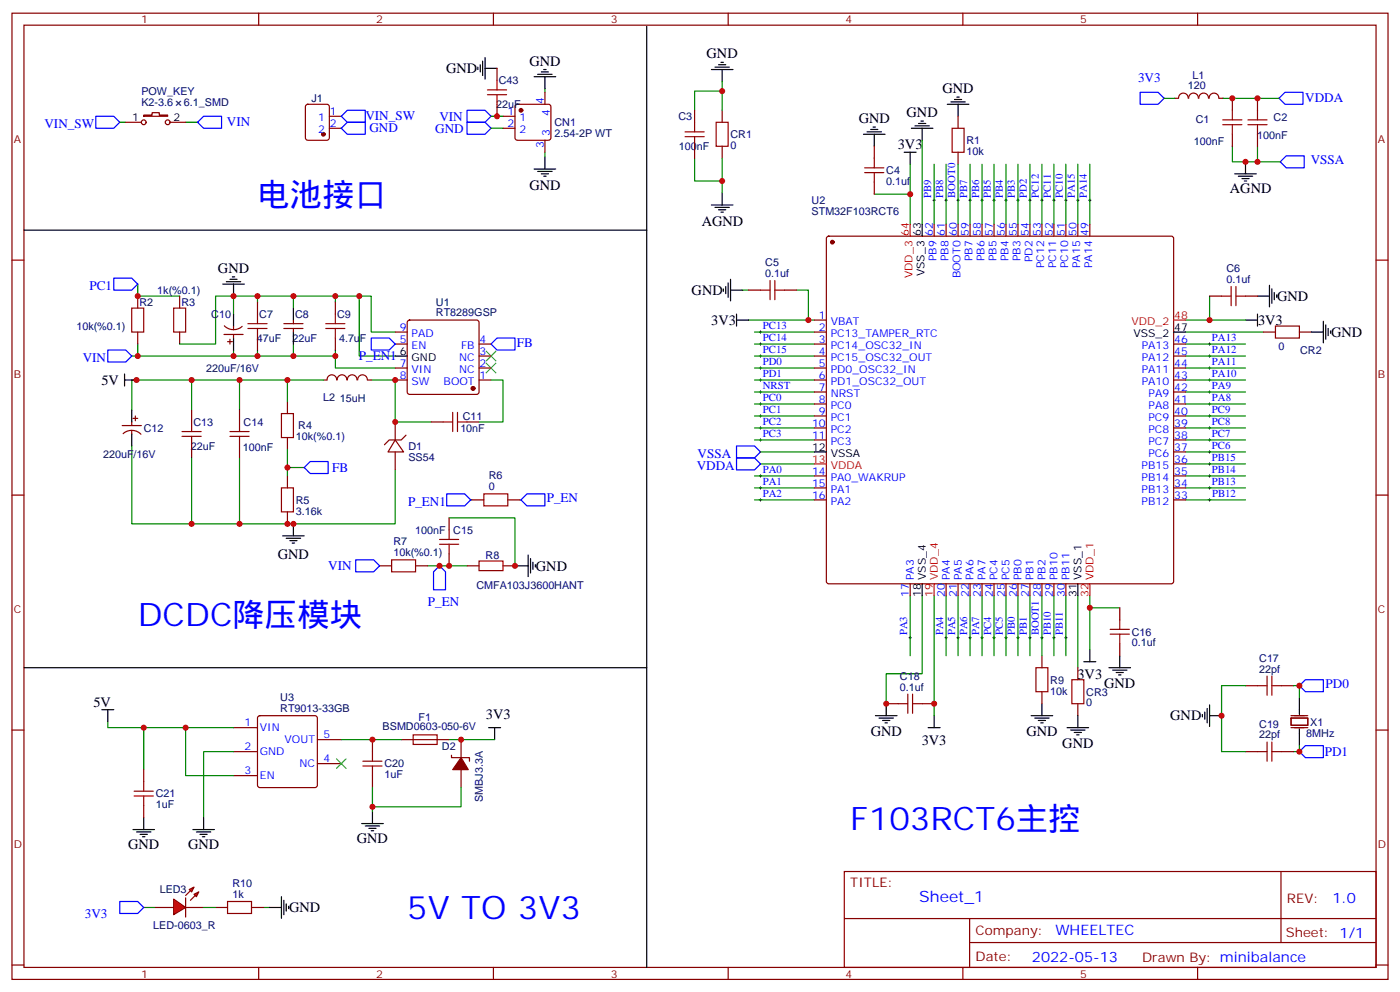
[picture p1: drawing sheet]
<svg xmlns="http://www.w3.org/2000/svg" width="412mm" height="292mm" viewBox="0 0 412 292" stroke-linecap="round" stroke-linejoin="round" font-family="sans-serif">
<g fill="none" stroke="#870000" stroke-width=".35">
<path d="M3.5 3.9h405.4v284.3h-405.4zM7.1 7.4h398.2v277.3h-398.2zM76.2 3.9v3.5M145.3 3.9v3.5M214.5 3.9v3.5M283.6 3.9v3.5M352.8 3.9v3.5M37 36h4.6M42.3 33.9h2.5v-.7h2.1v.7h2.5v.3h-7.1zM50.1 36h4.6M90.2 30.9l.5-.2h5.6l.7 .4v9.5l-.4 .6-5.9 .1-.7-.5v-9.4zM97 37.7h3.5"/>
<path d="M97 34.2h3.5M204.6 32.5v3.5M212.7 32.5v3.5M282.2 34.2v3.5M346.1 28.9h1M347.2 28.9a1.41 1.41 0 0 1 1.4-1.5 1.41 1.41 0 0 1 1.4 1.5M350.2 28.9a1.41 1.41 0 0 1 1.4-1.5 1.41 1.41 0 0 1 1.4 1.5M353.2 28.9a1.41 1.41 0 0 1 1.4-1.5 1.41 1.41 0 0 1 1.4 1.5M356.2 28.9a1.41 1.41 0 0 1 1.4-1.5 1.41 1.41 0 0 1 1.4 1.5M359.1 28.9h1.1M363 28.9v3.6M363 39.5v3.5"/>
<path d="M370.4 28.9v3.6M370.4 39.5v3.5M204.6 43v3.6M212.7 43v3.6M257.5 43v3.6M257.5 53.6v3.6M282.2 44.8v3.5M3.5 76.6h3.6M243.7 69.7l.4-.2h100.9l.5 .2 .2 .5v100.9l-.2 .5-.5 .2h-100.9l-.5-.2-.2-.5v-100.9zM275.2 66v3.5M278.7 66v3.5M282.2 66v3.5"/>
<path d="M285.8 66v3.5M289.3 66v3.5M292.8 66v3.5M296.3 66v3.5M299.9 66v3.5M303.4 66v3.5M306.9 66v3.5M310.4 66v3.5M314 66v3.5M317.5 66v3.5M321 66v3.5M405.3 76.6h3.6"/>
<path d="M40.6 87.1v3.6M40.6 97.7v3.5M52.9 87.1v3.6M52.9 97.7v3.5M75.8 88.9v3.5M75.8 99.5v3.5M83.6 96.7h5.7M83.6 95.2h5.7M86.4 94.2v1M86.4 96.7v1M98.8 88.9v3.5M98.8 99.5v3.5"/>
<path d="M116.4 97.7h3.5M120.2 94.4l.4-.2h19.8l.5 .2 .2 .5v20.5l-.2 .5-.5 .2h-19.8l-.4-.3-.3-.4v-20.5zM220.5 85.4h3.5M231.1 85.4h3.5M239.9 97.7h3.5M239.9 94.2h3.5M356.3 87.1h3.5M366.9 87.1h3.5M372.2 97.7h3.5M382.8 97.7h3.5M84.7 118.2v3.5M95.2 111.8h1.1"/>
<path d="M96.3 111.8a1.41 1.41 0 0 1 1.5-1.5 1.41 1.41 0 0 1 1.4 1.5M99.3 111.8a1.41 1.41 0 0 1 1.4-1.5 1.41 1.41 0 0 1 1.5 1.5M102.3 111.8a1.41 1.41 0 0 1 1.4-1.5 1.41 1.41 0 0 1 1.4 1.5M105.4 111.8a1.41 1.41 0 0 1 1.4-1.5 1.41 1.41 0 0 1 1.4 1.5M108.3 111.8h1.1M116.4 101.2h3.5M116.4 108.3h3.5M116.4 111.8h3.5M141.1 101.2h3.5M141.1 104.8h3.5M141.1 108.3h3.5M141.1 111.8h3.5"/>
<path d="M239.9 101.2h3.5M239.9 104.8h3.5M239.9 108.3h3.5M239.9 111.8h3.5M239.9 115.4h3.5M239.9 118.9h3.5M345.7 101.2h3.5M345.7 104.8h3.5M345.7 108.3h3.5M345.7 111.8h3.5M345.7 115.4h3.5M345.7 118.9h3.5"/>
<path d="M56.4 120.6v3.6M56.4 131.2v3.6M70.6 120.6v3.6M70.6 131.2v3.6M84.7 128.8v3.5M116.4 129.5l2.5 3.5h-4.6zM116.4 124.2v5.3M116.4 133v5.3M119.6 128.1l-1.4 1.4h-3.5l-1.5 1.4M127 124.2h3.5M137.6 124.2h3.5M239.9 122.4h3.5"/>
<path d="M239.9 125.9h3.5M239.9 129.5h3.5M345.7 122.4h3.5M345.7 125.9h3.5M345.7 129.5h3.5M345.7 136.5h3.5M345.7 133h3.5M3.5 145.7h3.6M84.7 140.1v3.5M84.7 150.6v3.6M239.9 140.1h3.5M239.9 143.6h3.5"/>
<path d="M239.9 147.1h3.5M345.7 140.1h3.5M345.7 143.6h3.5M345.7 147.1h3.5M405.3 145.7h3.6M268.1 171.8v3.5M278.7 171.8v3.5M282.2 171.8v3.5M285.8 171.8v3.5M289.3 171.8v3.5M292.8 171.8v3.5M296.3 171.8v3.5"/>
<path d="M299.9 171.8v3.5M303.4 171.8v3.5M306.9 171.8v3.5M310.4 171.8v3.5M314 171.8v3.5M329.8 178.9v3.5M306.9 193v3.5M317.5 196.5v3.5M329.8 189.4v3.6M3.5 214.8h3.6M68.8 214.1h7M76.1 210.8l.5-.2h16.2l.5 .2 .2 .5v19.8l-.2 .5-.5 .2h-16.2l-.5-.3-.3-.4v-19.8z"/>
<path d="M93.5 217.7h7M109.7 217.7v3.5M118.2 217.7h14.1M135.8 217.7v5.3M261.1 207.1h3.5M271.6 207.1h3.6M306.9 203.6v3.5M317.5 207.1v3.5M366.9 201.8h3.5M377.5 201.8h3.5M380.3 211.3h4.9v2.1h-4.9zM380.3 214.1h4.9"/>
<path d="M380.3 210.6h4.9M405.3 214.8h3.6M42.3 226.5v3.5M42.3 237.1v3.5M68.8 221.2h7M68.8 228.2h7M93.5 224.7h7M109.7 228.2v3.6M133 222.2v.8h5.3v1M135.8 226.5v5.3M366.9 221.2h3.5M377.5 221.2h3.5"/>
<path d="M248.7 256.5h156.6v28.2h-156.6zM377.3 256.5v20.9M63.5 267.1h3.5M74.1 267.1h3.5M248.7 270.3h156.5M285.6 277.4h119.6M285.6 270.3v14.1M3.5 284h3.6M76.2 284.7v3.5M145.3 284.7v3.5M214.5 284.7v3.5M283.6 284.7v3.5"/>
<path d="M352.8 284.7v3.5M405.3 284h3.6"/>
<circle cx="42.3" cy="36" r=".71"/>
<circle cx="49.4" cy="36" r=".71"/>
</g>
<g fill="none" stroke="#008700" stroke-width=".35">
<path d="M35.3 36h1.7M54.7 36h3.5M212.7 26.8h-8.1v5.7M212.7 24v8.5M342.9 28.9h3.2M360.2 28.9h16.6M204.6 46.6v6.7h8.1M212.7 46.6v10.2M257.5 57.2h10.6M268.1 48.3v17.7M271.6 41.3v24.7M275.2 48.3v17.7"/>
<path d="M278.7 48.3v17.7M282.2 48.3v17.7M285.8 48.3v17.7M289.3 48.3v17.7M292.8 48.3v17.7M296.3 48.3v17.7M299.9 48.3v17.7M303.4 48.3v17.7M306.9 48.3v17.7M310.4 48.3v17.7M314 48.3v17.7M317.5 48.3v17.7"/>
<path d="M321 48.3v17.7M363 43v4.6h7.4v-4.6M370.4 47.6h6.7M40.6 83.6v3.5h12.3M68.8 87.1v5.3M75.8 87.1v1.8M86.4 87.1v3.6M98.8 87.1v1.8M218.7 85.4h1.8M220.5 94.2h19.4M222.2 97.7h17.7M234.6 85.4h3.5v8.8"/>
<path d="M349.2 97.7h23M349.2 94.2h17.7M356.3 87.1v7.1M38.8 104.8h60v3.5h17.6M40.6 101.2v3.6M52.9 101.2h10.6v-14.1h42.3v17.7h10.6M56.4 111.8v8.8M68.8 103v1.8M70.6 111.8v8.8M75.8 103v1.8M84.7 111.8v6.4M86.4 101.2v3.6"/>
<path d="M95.2 111.8h-56.4v8.8M98.8 103v1.8M109.4 111.8h7v12.4h10.6M144.6 111.8h3.6v12.4h-7.1M222.2 118.9h17.7M222.2 115.4h17.7M222.2 111.8h17.7M222.2 108.3h17.7M222.2 104.8h17.7M222.2 101.2h17.7M349.2 118.9h17.7M349.2 115.4h17.7"/>
<path d="M349.2 111.8h17.7M349.2 108.3h17.7M349.2 104.8h17.7M349.2 101.2h17.7M38.8 131.2v23h17.6M56.4 134.8v19.4h60v-15.9M70.6 134.8v19.4M84.7 132.3v7.8M84.7 137.6h4.9M222.2 122.4h17.7M222.2 129.5h17.7M222.2 125.9h17.7"/>
<path d="M224 136.5h15.9M224 133h15.9M349.2 136.5h17.7M349.2 133h17.7M349.2 122.4h17.7M349.2 129.5h17.7M349.2 125.9h17.7M222.2 147.1h17.7M222.2 143.6h17.7M222.2 140.1h17.7M349.2 147.1h17.7M349.2 143.6h17.7"/>
<path d="M349.2 140.1h17.7M268.1 175.3v17.7M271.6 175.3v23h-10.5v8.8M275.2 175.3v35.3M278.7 175.3v17.7M282.2 175.3v17.7M285.8 175.3v17.7M289.3 175.3v17.7M292.8 175.3v17.7M296.3 175.3v17.7M299.9 175.3v17.7M303.4 175.3v17.7"/>
<path d="M306.9 175.3v17.7M310.4 175.3v17.7M314 175.3v17.7M317.5 175.3v21.2M321 178.9h8.8M321 175.3v15.9M31.7 212.4v1.7h37.1M42.3 214.1v12.4M54.7 214.1v14.1h14.1M100.5 217.7h17.7M132.3 217.7h13.4M366.9 201.8h-7.1v19.4h7.1"/>
<path d="M381 201.8h1.8v3.5M382.8 219.4v1.8h-1.8M68.8 221.2h-8.8v19.4M109.7 231.8v7M135.8 231.8v5.6h-26.1M42.3 267.1h3.6M77.6 267.1h1.8"/>
</g>
<g fill="none" stroke="#a10000" stroke-width=".35">
<path d="M201.8 38.8h5.6M204.6 36v2.8M211 36h3.5v7h-3.5zM280.5 37.7h3.5v7.1h-3.5zM360.2 36.7h5.6M360.2 35.3h5.6M363 32.5v2.8M363 36.7v2.8M367.6 36.7h5.6M367.6 35.3h5.6M370.4 32.5v2.8M370.4 36.7v2.8"/>
<path d="M201.8 40.2h5.6M204.6 40.2v2.8M254.7 50.8h5.6M254.7 49.4h5.6M257.5 46.6v2.8M257.5 50.8v2.8M38.8 90.7h3.5v7h-3.5zM51.2 90.7h3.5v7h-3.5zM73 96.7h5.7M73 95.2h5.7M75.8 92.4v2.8M75.8 96.7v2.8"/>
<path d="M96 96.7h5.6M96 95.2h5.6M98.8 92.4v2.8M98.8 96.7v2.8M224 85.4h2.8M226.8 82.5v5.7M228.2 85.4h2.9M228.2 82.5v5.7M359.8 87.1h2.9M362.7 84.3v5.7M364.1 87.1h2.8M364.1 84.3v5.7"/>
<path d="M375.7 96h7.1v3.5h-7.1zM53.6 128.4h5.7M53.6 127h5.7M56.4 124.2v2.8M56.4 128.4v2.8M67.7 128.4h5.7M67.7 127h5.7M70.6 124.2v2.8M70.6 128.4v2.8M82.9 121.7h3.5v7.1h-3.5zM130.5 124.2h2.8M133.3 121.4v5.6"/>
<path d="M134.8 121.4v5.6M134.8 124.2h2.8M82.9 143.6h3.5v7h-3.5zM305.2 196.5h3.5v7.1h-3.5zM327 186.6h5.7M327 185.2h5.7M329.8 182.4v2.8M329.8 186.6v2.8M373.2 199v5.6M374.6 199v5.6M121.7 216.3h7.1v2.8h-7.1zM264.6 207.1h2.8"/>
<path d="M267.4 204.3v5.6M268.8 207.1h2.8M268.8 204.3v5.6M315.7 200h3.6v7.1h-3.6zM370.4 201.8h2.8M373.2 218.4v5.6M374.6 201.8h2.9M374.6 218.4v5.6M39.5 234.2h5.7M39.5 232.8h5.7M42.3 230v2.8M42.3 234.2v2.9"/>
<path d="M106.9 225.4h5.6M106.9 224h5.6M109.7 221.2v2.8M109.7 225.4v2.8M370.4 221.2h2.8M374.6 221.2h2.9M67 265.3h7.1v3.5h-7.1z"/>
</g>
<g fill="none" stroke="#000" stroke-width=".35">
<path d="M210.6 19.8h4.2M211.7 19.1h2.1M212.4 18.3h.7M209.5 20.5h6.4M212.7 20.5v3.5M254.4 39.5h6.3M255.4 38.8h4.2M256.5 38.1h2.1M257.2 37.4h.7M257.5 39.5v3.5M268.5 37.7h6.3M269.5 37h4.3"/>
<path d="M270.6 36.3h2.1M271.3 35.6h.7M271.6 37.7v3.6M279 30.7h6.4M280.1 30h4.2M281.2 29.3h2.1M281.9 28.6h.7M282.2 30.7v3.5M212.7 56.8v3.5M266.3 44.8h3.6M268.1 44.8v3.5M363.7 51.2h6.4"/>
<path d="M364.8 51.9h4.2M365.8 52.6h2.1M366.5 53.3h.7M366.9 47.6v3.6M209.5 60.3h6.4M210.6 61h4.2M211.7 61.7h2.1M212.4 62.4h.7M271.6 66v3.5M65.6 83.6h6.4M66.7 82.9h4.2M67.7 82.2h2.1"/>
<path d="M68.4 81.5h.7M68.8 83.6v3.5M86.4 90.7v3.5M86.4 97.7v3.5M213.1 85v.7M213.8 84.3v2.1M214.5 83.3v4.2M215.2 85.4h3.5M215.2 82.2v6.3M217 94.2h3.5M217 92.4v3.6M345.7 97.7h3.5"/>
<path d="M366.9 94.2h3.5M370.4 87.1h3.5M370.4 92.4v3.6M373.9 84v6.3M374.6 85v4.3M375.4 86.1v2.1M376.1 86.8v.7M386.3 97.7h3.5M389.8 94.5v6.4M390.5 95.6v4.2M391.2 96.7v2.1M391.9 97.4v.7"/>
<path d="M36.7 111.8h3.5M36.7 110.1v3.5M116.4 104.8h3.5M239.9 133h3.5M83.3 157.7h6.3M84.3 158.4h4.2M85.4 159.1h2.1M86.1 159.8h.7M86.4 154.2v3.5M271.6 171.8v3.5M317.5 171.8v3.5M319.3 194.7h3.5"/>
<path d="M321 191.2v3.5M326.7 196.5h6.3M327.7 197.2h4.3M328.8 197.9h2.1M329.5 198.6h.7M329.8 193v3.5M30 208.8h3.5M31.7 208.8v3.6M143.9 214.1h3.6M145.7 214.1v3.6M257.9 210.6h6.3M258.9 211.3h4.3"/>
<path d="M260 212h2.1M260.7 212.7h.7M261.1 207.1v3.5M273.4 214.1h3.5M275.2 210.6v3.5M303.7 210.6h6.4M304.8 211.3h4.2M305.9 212h2.1M306.6 212.7h.7M306.9 207.1v3.5M314.3 214.1h6.4M315.4 214.8h4.2"/>
<path d="M316.4 215.5h2.2M317.1 216.3h.8M317.5 210.6v3.5M354.2 210.3v.7M354.9 209.5v2.2M355.6 208.5v4.2M356.3 210.6h3.5M356.3 207.4v6.4M382.8 205.3v5M382.8 214.5v4.9M109.7 238.8v3.6M39.2 244.1h6.3"/>
<path d="M40.2 244.8h4.2M41.3 245.5h2.1M42 246.2h.7M42.3 240.6v3.5M56.8 244.1h6.3M57.9 244.8h4.2M58.9 245.5h2.1M59.6 246.2h.7M60 240.6v3.5M106.5 242.4h6.4M107.6 243.1h4.2M108.7 243.8h2.1"/>
<path d="M109.4 244.5h.7M79.4 267.1h3.5M82.9 263.9v6.3M83.6 264.9v4.3M84.3 266v2.1M85 266.7v.7"/>
</g>
<g fill="none" stroke="#00f" stroke-width=".35">
<path d="M28.2 34.2h5.3l1.8 1.8-1.8 1.7h-5.3zM58.2 36l1.8-1.8h5.3v3.5h-5.3zM100.5 34.2l1.8-1.7h5.3v3.5h-5.3zM102.3 36h5.3v3.5h-5.3l-1.8-1.8zM335.8 27.2h5.3l1.8 1.7-1.8 1.8h-5.3zM376.8 28.9l1.7-1.7h5.3v3.5h-5.3zM377.1 47.6l1.8-1.7h5.3v3.5h-5.3zM33.5 81.8h5.3l1.8 1.8-1.8 1.8h-5.3zM31.7 103h5.3l1.8 1.8-1.8 1.7h-5.3zM144.6 101.2l1.8-1.7h5.3v3.5h-5.3zM89.6 137.6l1.8-1.8h5.3v3.5h-5.3zM217 131.2h5.2l1.8 1.8-1.8 1.8h-5.2z"/>
<path d="M217 134.8h5.2l1.8 1.7-1.8 1.8h-5.2zM382.8 201.8l1.7-1.8h5.3v3.6h-5.3zM382.8 221.2l1.7-1.8h5.3v3.6h-5.3zM35.3 265.3h5.3l1.7 1.8-1.7 1.7h-5.3z"/>
</g>
<g fill="none" stroke="#000" stroke-width=".29">
<path d="M274.8 58.9h.7M275.2 58.6v.7M278.3 58.9h.7M278.7 58.6v.7M281.9 58.9h.7M282.2 58.6v.7M285.4 58.9h.7M285.8 58.6v.7M288.9 58.9h.7M289.3 58.6v.7M292.5 58.9h.7M292.8 58.6v.7"/>
<path d="M296 58.9h.7M296.3 58.6v.7M299.5 58.9h.7M299.9 58.6v.7M303 58.9h.7M303.4 58.6v.7M306.6 58.9h.7M306.9 58.6v.7M310.1 58.9h.7M310.4 58.6v.7M313.6 58.9h.7M314 58.6v.7"/>
<path d="M317.1 58.9h.8M317.5 58.6v.7M320.7 58.9h.7M321 58.6v.7M223.7 97.7h.7M224 97.4v.7M223.7 101.2h.7M223.7 104.8h.7M223.7 108.3h.7M223.7 111.8h.7M223.7 115.4h.7M223.7 118.9h.7"/>
<path d="M224 100.9v.7M224 104.4v.7M224 107.9v.8M224 111.5v.7M224 115v.7M224 118.5v.7M356 101.2h.7M356 104.8h.7M356 108.3h.7M356 111.8h.7M356 115.4h.7M356 118.9h.7"/>
<path d="M356.3 100.9v.7M356.3 104.4v.7M356.3 107.9v.8M356.3 111.5v.7M356.3 115v.7M356.3 118.5v.7M223.7 122.4h.7M223.7 125.9h.7M223.7 129.5h.7M224 122.1v.7M224 125.6v.7M224 129.1v.7"/>
<path d="M224 139.7v.7M356 122.4h.7M356 125.9h.7M356 129.5h.7M356 133h.7M356 136.5h.7M356.3 122.1v.7M356.3 125.6v.7M356.3 129.1v.7M356.3 132.6v.7M356.3 136.2v.7M356.3 139.7v.7"/>
<path d="M223.7 140.1h.7M223.7 143.6h.7M223.7 147.1h.7M224 143.2v.7M224 146.8v.7M356 140.1h.7M356 143.6h.7M356 147.1h.7M356.3 143.2v.7M356.3 146.8v.7M267.8 187.7h.7M268.1 187.3v.7"/>
<path d="M278.3 187.7h.7M278.7 187.3v.7M281.9 187.7h.7M282.2 187.3v.7M285.4 187.7h.7M285.8 187.3v.7M288.9 187.7h.7M289.3 187.3v.7M292.5 187.7h.7M292.8 187.3v.7M296 187.7h.7M296.3 187.3v.7"/>
<path d="M299.5 187.7h.7M299.9 187.3v.7M303 187.7h.7M303.4 187.3v.7M306.6 187.7h.7M306.9 187.3v.7M310.1 187.7h.7M310.4 187.3v.7M313.6 187.7h.7M314 187.3v.7"/>
</g>
<g fill="#870000" stroke="#870000" stroke-width=".35">
<path d="M135.8 223l2.1 3.5h-4.6z"/>
<circle cx="245.2" cy="71.3" r=".53"/>
<circle cx="95.2" cy="39.5" r=".53"/>
<circle cx="139.3" cy="114.3" r=".53"/>
</g>
<path d="M268.1 66v3.5M345.7 94.2h3.5M239.9 136.5h3.5M275.2 171.8v3.5M321 171.8v3.5" fill="none" stroke="#f00" stroke-width=".35"/>
<path d="M143.2 103.4l2.8 2.8M143.2 106.9l2.8 2.8M146 103.4l-2.8 2.8M146 106.9l-2.8 2.8M99.1 223.3l2.9 2.8M102 223.3l-2.9 2.8" fill="none" stroke="#3c3" stroke-width=".35"/>
<g fill="#f00" stroke="#870000" stroke-width=".35">
<path d="M51.2 264.6l3.5 2.5-3.5 2.1z"/>
<path d="M54.7 264.2v5.7z"/>
</g>
<g fill="#870000" stroke="#870000" stroke-width=".35">
<path d="M54.7 263.5l1.4-1.4z"/>
<path d="M56.1 264.9l1.4-1.4z"/>
</g>
<g fill="#f00" stroke="#870000" stroke-width=".35">
<path d="M55.7 261.8l1.4-.7-.7 1.4z"/>
<path d="M57.1 263.2l1.5-.7-.7 1.4z"/>
</g>
<g fill="none" stroke="#870000" stroke-width=".35">
<path d="M146.4 20.1v3.5M146.4 30.7v3.5M148.2 34.2h3.5M148.2 37.7h3.5M151.9 30.9l.5-.2h9.2l.5 .2 .2 .5v9.2l-.3 .5-.4 .2h-9.2l-.5-.3-.2-.4v-9.2zM160.5 27.2v3.5M160.5 41.3v3.5M66 98.4h5.6M66.1 95.9a3.8 3.8 0 0 0 5.2 .1M67.7 99.8v1.4M68.8 96v1M68.8 98.4v1.1"/>
<path d="M67 100.5h1.4M36 125.2h5.6M36.3 127.6a3.8 3.8 0 0 1 5.2 .2M38.8 124.2v1M38.8 126.6v1.1M39.2 123.1h1.4M39.9 122.4v1.4M132.3 152.4v3.5M139 147.1h3.5M149.6 147.1h3.5M111.8 166.5h3.6M122.4 166.5h3.5"/>
<path d="M132.3 163v3.5M137.6 166.5h3.5M148.2 166.5h3.5M45.9 267.1h5.3M54.7 267.1h5.3"/>
</g>
<path d="M144.6 34.2h3.6M144.6 37.7h3.6M160.5 26.1v1.1M160.5 44.8v1.4M105.8 87.1h3.6v10.6h7M132.3 152.4h19.4v14.1h.3M138.6 147.1h.4M153.1 147.1h.4M125.9 166.5h11.7M60 267.1h3.5" fill="none" stroke="#008700" stroke-width=".35"/>
<g fill="none" stroke="#000" stroke-width=".35">
<path d="M140.8 19.8v.7M141.5 19.1v2.1M142.2 18v4.2M142.9 16.9v6.4M190.5 7.8v276.9M142.9 20.1h3.5M157.3 22.6h6.4M158.4 21.9h4.2M159.5 21.2h2.1M160.2 20.5h.7M160.5 22.6v3.5M157.3 49.7h6.4"/>
<path d="M158.4 50.4h4.2M159.5 51.2h2.1M160.2 51.9h.7M160.5 46.2v3.5M7.1 67.7h183.4M68.8 92.4v3.6M68.8 99.5v3.5M38.8 120.6v3.6M38.8 127.7v3.5M152 166.5h3.6M155.6 163.3v6.4M156.3 164.4v4.2"/>
<path d="M157 165.5v2.1M157.7 166.2v.7M7.1 196.5h183.4"/>
</g>
<path d="M137.6 32.5h5.3l1.7 1.7-1.7 1.8h-5.3zM137.6 36h5.3l1.7 1.7-1.7 1.8h-5.3zM109.4 99.5h5.3l1.7 1.7-1.7 1.8h-5.3zM131.6 145.3h5.3l1.7 1.8-1.7 1.8h-5.3zM153.5 147.1l1.7-1.8h5.3v3.6h-5.3zM104.8 164.7h5.3l1.7 1.8-1.7 1.8h-5.3zM129.5 166.5l1.7 1.8v5.3h-3.5v-5.3z" fill="none" stroke="#00f" stroke-width=".35"/>
<circle cx="153.5" cy="32.5" r=".53" fill="#870000" stroke="#870000" stroke-width=".35"/>
<path d="M143.6 27.9h5.6M143.6 26.5h5.6M146.4 23.6v2.9M146.4 27.9v2.8M129.5 158.8h5.6M132.3 155.9v2.9M142.5 145.3h7.1v3.6h-7.1zM115.4 164.7h7v3.6h-7zM129.5 160.2h5.6M132.3 160.2v2.8M141.1 165.1h7.1v2.8h-7.1z" fill="none" stroke="#a10000" stroke-width=".35"/>
<g fill="#c00">
<circle cx="382.8" cy="221.2" r=".88"/>
<circle cx="382.8" cy="201.8" r=".88"/>
<circle cx="212.7" cy="53.3" r=".88"/>
<circle cx="212.7" cy="26.8" r=".88"/>
<circle cx="366.9" cy="47.6" r=".88"/>
<circle cx="370.4" cy="47.6" r=".88"/>
<circle cx="363" cy="28.9" r=".88"/>
<circle cx="370.4" cy="28.9" r=".88"/>
<circle cx="261.1" cy="207.1" r=".88"/>
<circle cx="275.2" cy="207.1" r=".88"/>
<circle cx="359.8" cy="210.6" r=".88"/>
<circle cx="321" cy="178.9" r=".88"/>
<circle cx="356.3" cy="94.2" r=".88"/>
<circle cx="268.1" cy="57.1" r=".88"/>
<circle cx="238.1" cy="94.2" r=".88"/>
<circle cx="40.6" cy="87.1" r=".88"/>
<circle cx="84.7" cy="137.6" r=".88"/>
<circle cx="68.8" cy="104.8" r=".88"/>
<circle cx="98.8" cy="87.1" r=".88"/>
<circle cx="75.8" cy="104.8" r=".88"/>
<circle cx="86.4" cy="87.1" r=".88"/>
<circle cx="86.4" cy="104.8" r=".88"/>
<circle cx="98.8" cy="104.8" r=".88"/>
<circle cx="116.4" cy="111.8" r=".88"/>
<circle cx="75.8" cy="87.1" r=".88"/>
<circle cx="40.6" cy="104.8" r=".88"/>
<circle cx="68.8" cy="87.1" r=".88"/>
<circle cx="116.4" cy="124.2" r=".88"/>
<circle cx="70.6" cy="111.8" r=".88"/>
<circle cx="56.4" cy="111.8" r=".88"/>
<circle cx="40.2" cy="111.8" r=".88"/>
<circle cx="84.7" cy="111.8" r=".88"/>
<circle cx="42.3" cy="214.1" r=".88"/>
<circle cx="54.7" cy="214.1" r=".88"/>
<circle cx="109.7" cy="217.7" r=".88"/>
<circle cx="135.8" cy="217.7" r=".88"/>
<circle cx="109.7" cy="237.4" r=".88"/>
<circle cx="129.5" cy="166.5" r=".88"/>
<circle cx="151.7" cy="166.5" r=".88"/>
<circle cx="132.3" cy="166.5" r=".88"/>
<circle cx="84.7" cy="154.2" r=".88"/>
<circle cx="70.6" cy="154.2" r=".88"/>
<circle cx="56.4" cy="154.2" r=".88"/>
<circle cx="86.4" cy="154.2" r=".88"/>
<circle cx="105.8" cy="87.1" r=".88"/>
<circle cx="146.4" cy="34.2" r=".88"/>
</g>
<g font-size="9.5" fill="#00f">
<text x="75.8" y="60.7">电池接口</text>
<text x="40.6" y="184.1">DCDC降压模块</text>
<text x="250.5" y="244.1">F103RCT6主控</text>
<text x="119.9" y="270.6">5V TO 3V3</text>
</g>
<text font-size="4.6" fill="#00f" x="270.8" y="265.5">Sheet_1</text>
<g font-size="4.2">
<text x="208.1" y="17.2">GND</text>
<text x="131.4" y="21.5">GND</text>
<text x="155.9" y="19.4">GND</text>
<text x="277.6" y="27.5">GND</text>
<text x="267.1" y="34.5">GND</text>
<text x="252.9" y="36.3">GND</text>
<text x="264.5" y="43.7">3V3</text>
<text x="155.9" y="55.8">GND</text>
<text x="362.3" y="56.8">AGND</text>
<text x="206.7" y="66.4">AGND</text>
<text x="64.2" y="80.4">GND</text>
<text x="203.7" y="86.8">GND</text>
<text x="376.2" y="88.6">GND</text>
<text x="209.5" y="95.6">3V3</text>
<text x="370.6" y="95.6">3V3</text>
<text x="392.1" y="99.2">GND</text>
<text x="29.9" y="113.3">5V</text>
<text x="81.9" y="164.4">GND</text>
<text x="157.9" y="167.9">GND</text>
<text x="317.4" y="199.7">3V3</text>
<text x="325.3" y="202.6">GND</text>
<text x="27.5" y="208.1">5V</text>
<text x="143.1" y="211.7">3V3</text>
<text x="344.7" y="212">GND</text>
<text x="256.5" y="216.7">GND</text>
<text x="271.5" y="219.1">3V3</text>
<text x="302.3" y="216.7">GND</text>
<text x="312.9" y="220.2">GND</text>
<text x="37.7" y="249.8">GND</text>
<text x="55.4" y="249.8">GND</text>
<text x="105.1" y="248">GND</text>
<text x="85.2" y="268.5">GND</text>
</g>
<g font-size="4.2" fill="#00f">
<text x="392.5" y="265.7">1.0</text>
<text x="310.9" y="275.3">WHEELTEC</text>
<text x="304" y="283.1">2022-05-13</text>
</g>
<g font-size="3.9" fill="#00f">
<text x="335.2" y="24.2">3V3</text>
<text x="107.6" y="35.5">VIN_SW</text>
<text x="129.4" y="35.6">VIN</text>
<text x="384.5" y="30.1">VDDA</text>
<text x="13.1" y="37.7">VIN_SW</text>
<text x="66.9" y="37.2">VIN</text>
<text x="108.8" y="38.9">GND</text>
<text x="128.2" y="39.1">GND</text>
<text x="386.1" y="48.2">VSSA</text>
<text x="26.3" y="85.4">PC1</text>
<text x="24.4" y="106.5">VIN</text>
<text x="105.7" y="106">P_EN1</text>
<text x="152.2" y="102">FB</text>
<text x="205.5" y="134.9">VSSA</text>
<text x="97.9" y="138.8">FB</text>
<text x="205.3" y="138.3">VDDA</text>
<text x="120.2" y="148.9">P_EN1</text>
<text x="161" y="147.9">P_EN</text>
<text x="96.7" y="167.8">VIN</text>
<text x="126" y="178.4">P_EN</text>
<text x="390.5" y="202.5">PD0</text>
<text x="390.2" y="222.4">PD1</text>
<text x="25" y="270.1">3V3</text>
</g>
<g font-size="3.9" fill="#800">
<text x="250.5" y="261.1">TITLE:</text>
<text x="379.1" y="265.7">REV:</text>
<text x="287.4" y="275.3">Company:</text>
<text x="378.7" y="275.9">Sheet: 1/1</text>
<text x="287.4" y="282.9">Date:</text>
<text x="336.4" y="283">Drawn By: minibalance</text>
</g>
<g font-size="3.2" fill="#800">
<text x="41.6" y="6.9">1</text>
<text x="110.8" y="6.9">2</text>
<text x="179.9" y="6.9">3</text>
<text x="249.1" y="6.9">4</text>
<text x="318.2" y="6.9">5</text>
<text x="4.1" y="42">A</text>
<text x="405.9" y="42">A</text>
<text x="4.1" y="111.1">B</text>
<text x="405.9" y="111.1">B</text>
<text x="4.1" y="180.3">C</text>
<text x="405.9" y="180.3">C</text>
<text x="4.1" y="249.4">D</text>
<text x="405.9" y="249.4">D</text>
<text x="41.6" y="287.7">1</text>
<text x="110.8" y="287.7">2</text>
<text x="179.9" y="287.7">3</text>
<text x="249.1" y="287.7">4</text>
<text x="318.2" y="287.7">5</text>
</g>
<g font-size="3.2" fill="#000080">
<text x="351.3" y="23.2">L1</text>
<text x="41.7" y="28.1">POW_KEY</text>
<text x="146.9" y="24.8">C43</text>
<text x="349.9" y="26.2">120</text>
<text x="41.7" y="31.3">K2-3.6</text>
<text x="54.2" y="31.3">6.1_SMD</text>
<text x="91.8" y="30.1">J1</text>
<text x="146.2" y="31.8">22uF</text>
<text x="199.8" y="35.3">C3</text>
<text x="375.2" y="35.7">C2</text>
<text x="163.3" y="40.2">2.54-2P WT</text>
<text x="163.3" y="37">CN1</text>
<text x="215.2" y="40.6">CR1</text>
<text x="352.2" y="36.1">C1</text>
<text x="370.3" y="41">100nF</text>
<text x="199.9" y="44.2">100nF</text>
<text x="215.2" y="43.9">0</text>
<text x="284.7" y="45.6">10k</text>
<text x="284.7" y="42.4">R1</text>
<text x="351.6" y="42.8">100nF</text>
<text x="261.1" y="51.3">C4</text>
<text x="239.1" y="60">U2</text>
<text x="261.1" y="54.4">0.1uf</text>
<text x="239.1" y="63.4">STM32F103RCT6</text>
<text x="225.4" y="81.5">0.1uf</text>
<text x="225.4" y="78.3">C5</text>
<text x="361.3" y="83.3">0.1uf</text>
<text x="361.3" y="80">C6</text>
<text x="46.3" y="86.5">1k(%0.1)</text>
<text x="128.4" y="89.9">U1</text>
<text x="41.1" y="90.1">R2</text>
<text x="53.4" y="90">R3</text>
<text x="62.2" y="93.5">C10</text>
<text x="76.4" y="93.6">C7</text>
<text x="86.9" y="93.6">C8</text>
<text x="99.3" y="93.5">C9</text>
<text x="128.4" y="93.1">RT8289GSP</text>
<text x="22.5" y="97.1">10k(%0.1)</text>
<text x="75.6" y="100.6">47uF</text>
<text x="86.2" y="100.6">22uF</text>
<text x="99.9" y="100.6">4.7uF</text>
<text x="376.6" y="103.1">0</text>
<text x="383" y="104.1">CR2</text>
<text x="60.7" y="109.4">220uF/16V</text>
<text x="95.2" y="117.9">L2</text>
<text x="100.1" y="118.2">15uH</text>
<text x="57" y="125.3">C13</text>
<text x="71.8" y="125.3">C14</text>
<text x="136.3" y="123.5">C11</text>
<text x="42.3" y="127.1">C12</text>
<text x="87.1" y="129.5">10k(%0.1)</text>
<text x="87.9" y="126.4">R4</text>
<text x="135.6" y="127.1">10nF</text>
<text x="30.4" y="134.8">220uF/16V</text>
<text x="56.2" y="132.4">22uF</text>
<text x="71.5" y="132.7">100nF</text>
<text x="120.3" y="135.6">SS54</text>
<text x="120.3" y="132.4">D1</text>
<text x="144" y="141.1">R6</text>
<text x="87.1" y="148.3">R5</text>
<text x="144" y="144.3">0</text>
<text x="87.1" y="151.4">3.16k</text>
<text x="115.9" y="160.5">R7</text>
<text x="122.3" y="157.1">100nF</text>
<text x="133.5" y="157.1">C15</text>
<text x="115.9" y="163.7">10k(%0.1)</text>
<text x="143" y="164.5">R8</text>
<text x="140.3" y="173.3">CMFA103J3600HANT</text>
<text x="333.4" y="190.2">0.1uf</text>
<text x="333.4" y="187.1">C16</text>
<text x="370.9" y="197.9">22pf</text>
<text x="370.9" y="194.7">C17</text>
<text x="265.1" y="203.2">0.1uf</text>
<text x="265.1" y="200">C18</text>
<text x="309.4" y="201.2">R9</text>
<text x="82.6" y="209.5">RT9013-33GB</text>
<text x="82.6" y="206.4">U3</text>
<text x="309.4" y="204.4">10k</text>
<text x="320" y="207.9">0</text>
<text x="320" y="204.7">CR3</text>
<text x="112.7" y="214.9">BSMD0603-050-6V</text>
<text x="123.3" y="212.1">F1</text>
<text x="370.9" y="214.1">C19</text>
<text x="385.9" y="213.5">X1</text>
<text x="130.2" y="220.6">D2</text>
<text x="370.9" y="217.3">22pf</text>
<text x="384.8" y="217">8MHz</text>
<text x="113.2" y="225.9">C20</text>
<text x="113.2" y="229.1">1uF</text>
<text x="45.9" y="237.9">1uF</text>
<text x="45.9" y="234.7">C21</text>
<text x="142.2" y="236" transform="rotate(-90 142.2 236)">SMBJ3.3A</text>
<text x="47" y="262.9">LED3</text>
<text x="68.5" y="261.1">R10</text>
<text x="68.4" y="264.2">1k</text>
<text x="45.2" y="273.5">LED-0603_R</text>
</g>
<g font-size="3.2">
<text x="38.9" y="35.6">1</text>
<text x="51.2" y="35.6">2</text>
<text x="271.3" y="69.3" transform="rotate(-90 271.3 69.3)">63</text>
<text x="272.3" y="81.3" transform="rotate(-90 272.3 81.3)">VSS_3</text>
<text x="333.9" y="99.1">VSS_2</text>
<text x="345.9" y="97.4">47</text>
<text x="117.8" y="104.4">6</text>
<text x="121.2" y="106.2">GND</text>
<text x="239.2" y="132.6">12</text>
<text x="244.7" y="134.4">VSSA</text>
<text x="272.7" y="170.7" transform="rotate(-90 272.7 170.7)">VSS_4</text>
<text x="318.6" y="170.7" transform="rotate(-90 318.6 170.7)">VSS_1</text>
<text x="271.3" y="175.7" transform="rotate(-90 271.3 175.7)">18</text>
<text x="317.1" y="175.7" transform="rotate(-90 317.1 175.7)">31</text>
</g>
<g font-size="3.2" fill="#00f">
<text x="93.7" y="35.6">1</text>
<text x="97.2" y="33.9">1</text>
<text x="149.5" y="33.9">1</text>
<text x="153" y="35.6">1</text>
<text x="160.2" y="30.5" transform="rotate(-90 160.2 30.5)">4</text>
<text x="161.9" y="34" transform="rotate(-90 161.9 34)">4</text>
<text x="93.7" y="39.2">2</text>
<text x="97.2" y="37.4">2</text>
<text x="149.5" y="37.4">2</text>
<text x="153" y="39.2">2</text>
<text x="161.9" y="40" transform="rotate(-90 161.9 40)">3</text>
<text x="160.2" y="43.5" transform="rotate(-90 160.2 43.5)">3</text>
<text x="274.3" y="58.2" transform="rotate(-90 274.3 58.2)">PB9</text>
<text x="277.8" y="58.2" transform="rotate(-90 277.8 58.2)">PB8</text>
<text x="281.3" y="58.2" transform="rotate(-90 281.3 58.2)">BOOT0</text>
<text x="284.9" y="58.2" transform="rotate(-90 284.9 58.2)">PB7</text>
<text x="288.4" y="58.2" transform="rotate(-90 288.4 58.2)">PB6</text>
<text x="291.9" y="58.2" transform="rotate(-90 291.9 58.2)">PB5</text>
<text x="295.4" y="58.2" transform="rotate(-90 295.4 58.2)">PB4</text>
<text x="299" y="58.2" transform="rotate(-90 299 58.2)">PB3</text>
<text x="302.5" y="58.2" transform="rotate(-90 302.5 58.2)">PD2</text>
<text x="306" y="58.2" transform="rotate(-90 306 58.2)">PC12</text>
<text x="309.6" y="58.2" transform="rotate(-90 309.6 58.2)">PC11</text>
<text x="313.1" y="58.2" transform="rotate(-90 313.1 58.2)">PC10</text>
<text x="316.6" y="58.2" transform="rotate(-90 316.6 58.2)">PA15</text>
<text x="320.1" y="58.2" transform="rotate(-90 320.1 58.2)">PA14</text>
<text x="274.8" y="69.3" transform="rotate(-90 274.8 69.3)">62</text>
<text x="278.3" y="69.3" transform="rotate(-90 278.3 69.3)">61</text>
<text x="281.9" y="69.3" transform="rotate(-90 281.9 69.3)">60</text>
<text x="285.4" y="69.3" transform="rotate(-90 285.4 69.3)">59</text>
<text x="288.9" y="69.3" transform="rotate(-90 288.9 69.3)">58</text>
<text x="292.5" y="69.3" transform="rotate(-90 292.5 69.3)">57</text>
<text x="296" y="69.3" transform="rotate(-90 296 69.3)">56</text>
<text x="299.5" y="69.3" transform="rotate(-90 299.5 69.3)">55</text>
<text x="303" y="69.3" transform="rotate(-90 303 69.3)">54</text>
<text x="306.6" y="69.3" transform="rotate(-90 306.6 69.3)">53</text>
<text x="310.1" y="69.3" transform="rotate(-90 310.1 69.3)">52</text>
<text x="313.6" y="69.3" transform="rotate(-90 313.6 69.3)">51</text>
<text x="317.1" y="69.3" transform="rotate(-90 317.1 69.3)">50</text>
<text x="320.7" y="69.3" transform="rotate(-90 320.7 69.3)">49</text>
<text x="275.9" y="76.9" transform="rotate(-90 275.9 76.9)">PB9</text>
<text x="279.4" y="76.9" transform="rotate(-90 279.4 76.9)">PB8</text>
<text x="286.5" y="76.9" transform="rotate(-90 286.5 76.9)">PB7</text>
<text x="290" y="76.9" transform="rotate(-90 290 76.9)">PB6</text>
<text x="293.5" y="76.9" transform="rotate(-90 293.5 76.9)">PB5</text>
<text x="297" y="76.9" transform="rotate(-90 297 76.9)">PB4</text>
<text x="300.6" y="76.9" transform="rotate(-90 300.6 76.9)">PB3</text>
<text x="304.1" y="77.2" transform="rotate(-90 304.1 77.2)">PD2</text>
<text x="282.9" y="81.9" transform="rotate(-90 282.9 81.9)">BOOT0</text>
<text x="307.6" y="79" transform="rotate(-90 307.6 79)">PC12</text>
<text x="311.1" y="79" transform="rotate(-90 311.1 79)">PC11</text>
<text x="314.7" y="79" transform="rotate(-90 314.7 79)">PC10</text>
<text x="318.2" y="78.9" transform="rotate(-90 318.2 78.9)">PA15</text>
<text x="321.7" y="78.9" transform="rotate(-90 321.7 78.9)">PA14</text>
<text x="241.2" y="93.8">1</text>
<text x="244.7" y="95.6">VBAT</text>
<text x="117.8" y="100.9">5</text>
<text x="117.8" y="97.4">9</text>
<text x="121.2" y="99.1">PAD</text>
<text x="141.3" y="100.9">4</text>
<text x="224.7" y="100.4">PC14</text>
<text x="224.7" y="96.8">PC13</text>
<text x="241.2" y="97.4">2</text>
<text x="241.2" y="100.9">3</text>
<text x="244.7" y="99.1">PC13_TAMPER_RTC</text>
<text x="345.9" y="100.9">46</text>
<text x="357" y="100.4">PA13</text>
<text x="117.8" y="107.9">7</text>
<text x="121.2" y="102.7">EN</text>
<text x="135.2" y="106.2">NC</text>
<text x="135.8" y="102.7">FB</text>
<text x="141.3" y="107.9">2</text>
<text x="141.3" y="104.4">3</text>
<text x="224.7" y="107.4">PD0</text>
<text x="224.7" y="103.9">PC15</text>
<text x="241.2" y="104.4">4</text>
<text x="241.2" y="107.9">5</text>
<text x="244.7" y="102.7">PC14_OSC32_IN</text>
<text x="244.7" y="106.2">PC15_OSC32_OUT</text>
<text x="336.3" y="106.2">PA12</text>
<text x="336.3" y="102.7">PA13</text>
<text x="345.9" y="107.9">44</text>
<text x="345.9" y="104.4">45</text>
<text x="357" y="103.9">PA12</text>
<text x="357" y="107.4">PA11</text>
<text x="117.8" y="111.5">8</text>
<text x="121.2" y="109.7">VIN</text>
<text x="121.2" y="113.2">SW</text>
<text x="130.7" y="113.2">BOOT</text>
<text x="135.2" y="109.7">NC</text>
<text x="141.3" y="111.5">1</text>
<text x="224.7" y="110.9">PD1</text>
<text x="241.2" y="111.5">6</text>
<text x="244.7" y="109.7">PD0_OSC32_IN</text>
<text x="244.7" y="113.2">PD1_OSC32_OUT</text>
<text x="336.3" y="113.2">PA10</text>
<text x="336.3" y="109.7">PA11</text>
<text x="345.9" y="111.5">43</text>
<text x="357" y="110.9">PA10</text>
<text x="224.7" y="118">PC0</text>
<text x="224.7" y="114.5">NRST</text>
<text x="241.2" y="115">7</text>
<text x="241.2" y="118.5">8</text>
<text x="244.7" y="116.8">NRST</text>
<text x="338.3" y="116.8">PA9</text>
<text x="345.9" y="118.5">41</text>
<text x="345.9" y="115">42</text>
<text x="357" y="114.5">PA9</text>
<text x="357" y="118">PA8</text>
<text x="224.7" y="125.1">PC2</text>
<text x="224.7" y="121.5">PC1</text>
<text x="239.2" y="125.6">10</text>
<text x="241.2" y="122.1">9</text>
<text x="244.7" y="120.3">PC0</text>
<text x="244.7" y="123.8">PC1</text>
<text x="338.3" y="123.8">PC9</text>
<text x="338.3" y="120.3">PA8</text>
<text x="345.9" y="125.6">39</text>
<text x="345.9" y="122.1">40</text>
<text x="357" y="121.5">PC9</text>
<text x="357" y="125.1">PC8</text>
<text x="224.7" y="128.6">PC3</text>
<text x="239.2" y="129.1">11</text>
<text x="244.7" y="127.4">PC2</text>
<text x="244.7" y="130.9">PC3</text>
<text x="338.3" y="130.9">PC7</text>
<text x="338.3" y="127.4">PC8</text>
<text x="345.9" y="129.1">38</text>
<text x="357" y="128.6">PC7</text>
<text x="336.3" y="137.9">PB15</text>
<text x="338.3" y="134.4">PC6</text>
<text x="345.9" y="136.2">36</text>
<text x="345.9" y="132.6">37</text>
<text x="357" y="132.1">PC6</text>
<text x="357" y="135.6">PB15</text>
<text x="224.7" y="142.7">PA1</text>
<text x="224.7" y="139.2">PA0</text>
<text x="239.2" y="139.7">14</text>
<text x="239.2" y="143.2">15</text>
<text x="244.7" y="141.5">PA0_WAKRUP</text>
<text x="336.3" y="141.5">PB14</text>
<text x="345.9" y="143.2">34</text>
<text x="345.9" y="139.7">35</text>
<text x="357" y="139.2">PB14</text>
<text x="357" y="142.7">PB13</text>
<text x="224.7" y="146.2">PA2</text>
<text x="239.2" y="146.8">16</text>
<text x="244.7" y="145">PA1</text>
<text x="244.7" y="148.5">PA2</text>
<text x="336.3" y="148.5">PB12</text>
<text x="336.3" y="145">PB13</text>
<text x="345.9" y="146.8">33</text>
<text x="357" y="146.2">PB12</text>
<text x="269.2" y="170.7" transform="rotate(-90 269.2 170.7)">PA3</text>
<text x="279.8" y="170.7" transform="rotate(-90 279.8 170.7)">PA4</text>
<text x="283.3" y="170.7" transform="rotate(-90 283.3 170.7)">PA5</text>
<text x="286.8" y="170.7" transform="rotate(-90 286.8 170.7)">PA6</text>
<text x="290.3" y="170.7" transform="rotate(-90 290.3 170.7)">PA7</text>
<text x="293.9" y="170.7" transform="rotate(-90 293.9 170.7)">PC4</text>
<text x="297.4" y="170.7" transform="rotate(-90 297.4 170.7)">PC5</text>
<text x="300.9" y="170.7" transform="rotate(-90 300.9 170.7)">PB0</text>
<text x="304.4" y="170.7" transform="rotate(-90 304.4 170.7)">PB1</text>
<text x="308" y="170.7" transform="rotate(-90 308 170.7)">PB2</text>
<text x="311.5" y="170.7" transform="rotate(-90 311.5 170.7)">PB10</text>
<text x="315" y="170.7" transform="rotate(-90 315 170.7)">PB11</text>
<text x="267.8" y="175.7" transform="rotate(-90 267.8 175.7)">17</text>
<text x="278.3" y="175.7" transform="rotate(-90 278.3 175.7)">20</text>
<text x="281.9" y="175.7" transform="rotate(-90 281.9 175.7)">21</text>
<text x="285.4" y="175.7" transform="rotate(-90 285.4 175.7)">22</text>
<text x="288.9" y="175.7" transform="rotate(-90 288.9 175.7)">23</text>
<text x="292.5" y="175.7" transform="rotate(-90 292.5 175.7)">24</text>
<text x="296" y="175.7" transform="rotate(-90 296 175.7)">25</text>
<text x="299.5" y="175.7" transform="rotate(-90 299.5 175.7)">26</text>
<text x="303" y="175.7" transform="rotate(-90 303 175.7)">27</text>
<text x="306.6" y="175.7" transform="rotate(-90 306.6 175.7)">28</text>
<text x="310.1" y="175.7" transform="rotate(-90 310.1 175.7)">29</text>
<text x="313.6" y="175.7" transform="rotate(-90 313.6 175.7)">30</text>
<text x="267.2" y="187" transform="rotate(-90 267.2 187)">PA3</text>
<text x="277.8" y="187" transform="rotate(-90 277.8 187)">PA4</text>
<text x="281.3" y="187" transform="rotate(-90 281.3 187)">PA5</text>
<text x="284.9" y="187" transform="rotate(-90 284.9 187)">PA6</text>
<text x="288.4" y="187" transform="rotate(-90 288.4 187)">PA7</text>
<text x="291.9" y="187" transform="rotate(-90 291.9 187)">PC4</text>
<text x="295.5" y="187" transform="rotate(-90 295.5 187)">PC5</text>
<text x="299" y="187" transform="rotate(-90 299 187)">PB0</text>
<text x="302.5" y="187" transform="rotate(-90 302.5 187)">PB1</text>
<text x="306" y="187" transform="rotate(-90 306 187)">BOOT1</text>
<text x="309.6" y="187" transform="rotate(-90 309.6 187)">PB10</text>
<text x="313.1" y="187" transform="rotate(-90 313.1 187)">PB11</text>
<text x="72.1" y="213.8">1</text>
<text x="76.6" y="215.2">VIN</text>
<text x="72.1" y="220.8">2</text>
<text x="83.8" y="218.7">VOUT</text>
<text x="95.2" y="217.3">5</text>
<text x="72.1" y="227.9">3</text>
<text x="76.6" y="222.2">GND</text>
<text x="88.2" y="225.8">NC</text>
<text x="95.2" y="224.4">4</text>
<text x="76.6" y="229.3">EN</text>
</g>
<g font-size="3.2" fill="#f00">
<text x="267.8" y="69.3" transform="rotate(-90 267.8 69.3)">64</text>
<text x="268.8" y="81.9" transform="rotate(-90 268.8 81.9)">VDD_3</text>
<text x="333.3" y="95.6">VDD_2</text>
<text x="345.9" y="93.8">48</text>
<text x="239.2" y="136.2">13</text>
<text x="244.7" y="137.9">VDDA</text>
<text x="276.2" y="170.7" transform="rotate(-90 276.2 170.7)">VDD_4</text>
<text x="322.1" y="170.7" transform="rotate(-90 322.1 170.7)">VDD_1</text>
<text x="274.8" y="175.7" transform="rotate(-90 274.8 175.7)">19</text>
<text x="320.7" y="175.7" transform="rotate(-90 320.7 175.7)">32</text>
</g>
</svg>
